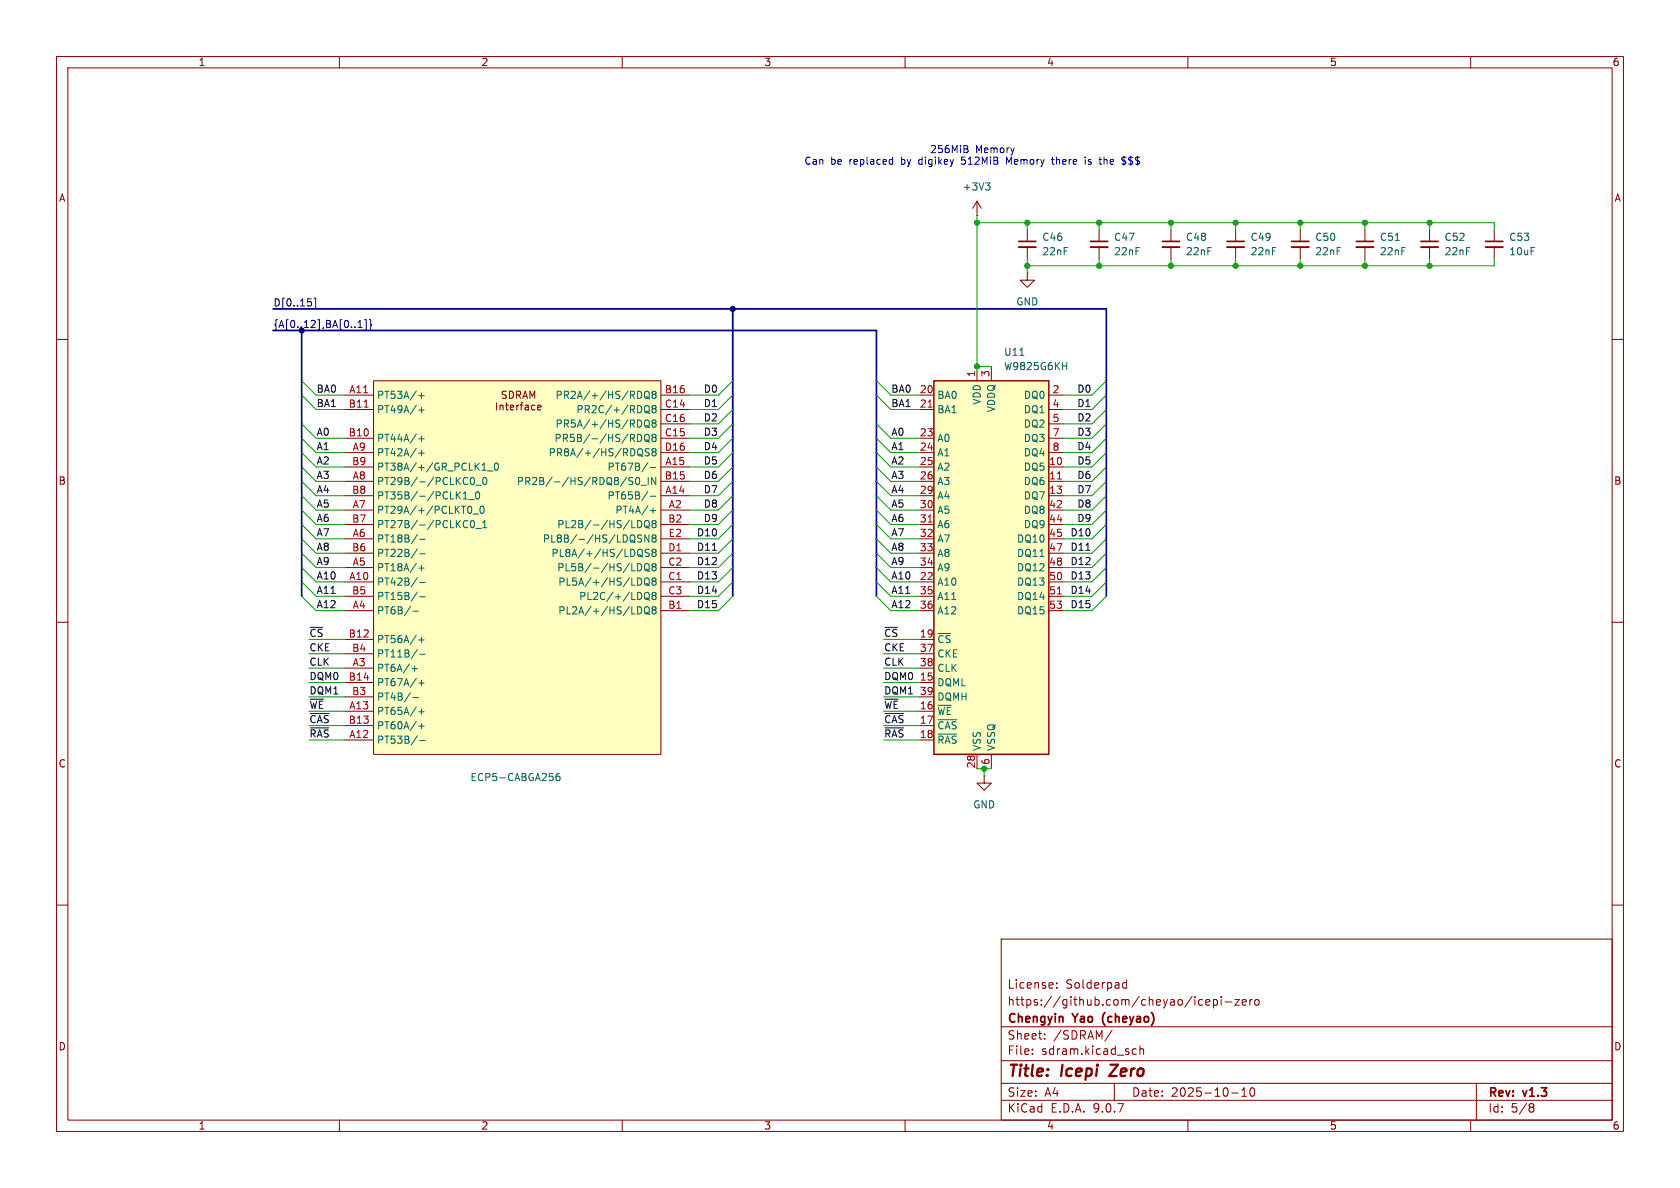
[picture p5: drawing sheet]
<svg xmlns="http://www.w3.org/2000/svg" width="297mm" height="210mm" viewBox="0 0 297 210" stroke-linecap="round" stroke-linejoin="round" font-family="sans-serif">
<g fill="none" stroke="#840000" stroke-width=".18">
<path d="M10 10h277v190h-277zM12 12h273v186h-273zM60 10v2M110 10v2M160 10v2M210 10v2M260 10v2M181.6 48.3v1.2h-1.3l1.3 1.3 1.3-1.3h-1.3M181.6 48.3h.1M181.6 40.6v2.1M181.6 43.7v2M194.3 40.6v2.1"/>
<path d="M194.3 43.7v2M207 40.6v2.1M207 43.7v2M218.4 40.6v2.1M218.4 43.7v2M229.9 40.6v2.1M229.9 43.7v2M241.3 40.6v2.1M241.3 43.7v2M252.7 40.6v2.1M252.7 43.7v2M264.2 40.6v2.1"/>
<path d="M264.2 43.7v2M10 60h2M285 60h2M10 110h2M285 110h2M10 160h2M177 166h108v32h-108zM186.8 174.6v.1M186.8 173.8v.1M198.5 174.4l.2 .3 .5-.1M199.2 173.2v1.5M199.2 173.8l-.5-.1-.2 .3"/>
<path d="M212 177.6h.6M212 176.8h.6M213.2 177.2l.7-.1-.1-.3-.4-.1-.2 .2v.7h.6M214.5 176.8l.5-.1 .2 .3v.4l-.1 .2h-.6M214.5 176.7v1.5M215.9 176.2v.1M215.9 176.7v1M216.6 177.1h1.1M218.3 176.7h.8l-.8 1h.8M219.6 177.2l.7-.1-.1-.3-.4-.1-.2 .2 .1 .7h.5M221 176.7v1M221.4 176.7l-.3 .1-.1 .2"/>
<path d="M222 176.8l.3-.1 .3 .3v.4l-.3 .3-.3-.1-.2-.2v-.4zM285 160h2M60 198v2M110 198v2M160 198v2M177 194.5h108M177 191.5h108M177 187.5h108M177 181.5h108M182.5 186.3v.1M182.5 185.5v.1M184.7 183.6v.1"/>
<path d="M184.7 182.8v.1M196.6 182.1l-1.3 2M197 191.5v3M200.3 186.3h.6M200.3 185.5h.6M201.5 185.5l.2-.1 .4 .1 .1 .9M201.5 184.9v1.5M210 198v2M217.7 193.2h1.2M219.5 193.8h.9M219.5 192.7l.5-.4v1.5M221.1 192.4l.2-.1a.81 .81 0 0 1 .6 .6 .81 .81 0 0 1-.3 .8l-.1 .1a.81 .81 0 0 1-.4-1.4z"/>
<path d="M260 198v2M261 191.5v6.5M270.6 195.1l.4 .1 .2 .2-.3 .3M270.6 195.7h.3M270.9 195.7l.2 .2 .1 .4-.2 .2-.4 .1"/>
</g>
<path d="M197.6 188.2l-1.5 2h1.3" fill="none" stroke="#840000" stroke-width=".4"/>
<path d="M180.1 42.7h3M192.8 42.7h3M205.5 42.7h3M216.9 42.7h3.1M228.3 42.7h3.1M239.8 42.7h3M251.2 42.7h3.1M262.6 42.7h3.1" fill="none" stroke="#840000" stroke-width=".3"/>
<path d="M180.1 43.7h3M192.8 43.7h3M205.5 43.7h3M216.9 43.7h3.1M228.3 43.7h3.1M239.8 43.7h3M251.2 43.7h3.1M262.6 43.7h3.1" fill="none" stroke="#840000" stroke-width=".33"/>
<path d="M246.7 42.5h.7" fill="none" stroke="#006464" stroke-width=".18"/>
<path d="M66 67.3h50.8v66.1h-50.8z" fill="#ffffc2"/>
<g fill="none" stroke="#840000" stroke-width=".18">
<path d="M172.7 38.1h.1M172.7 35.6l-.7 1.2M172.7 35.6l.8 1.2M172.7 35.6v2.5M61 69.9h5M61 72.4h5M61 77.5h5M66 67.3h50.8v66.1h-50.8zM87.8 71.2v1.3M88.4 71.6v.9M88.4 71.7l.2-.1 .3 .1v.8M89.4 71.6h.4"/>
<path d="M89.5 69.2h-.5l-.1 .1v.3l.5 .3 .1 .3-.2 .2h-.5M89.5 71.2v1.1l.3 .2M90.1 69.2a.64 .64 0 0 1 .7 .6 .64 .64 0 0 1-.7 .6zM90.2 72l.6-.1v-.2l-.4-.1-.2 .2 .1 .6h.5M91.3 69.8h.6l.2-.2-.1-.3-.7-.1v1.2M91.4 71.6v.9M91.6 69.8l.5 .6M91.7 71.6l-.3 .3M92 71.6h.4M92.4 70.4l.4-1.2 .5 1.2M92.4 71.2l-.3 .2v1.1M92.5 70.1h.6"/>
<path d="M92.9 71.7h.5v.8M93.4 71.9l-.4 .1-.2 .2 .2 .3 .4-.1M93.7 70.4v-1.2l.4 .9 .4-.9v1.2M94.6 71.7l-.4-.1-.2 .3 .1 .5h.5M95.1 72l.6-.1-.1-.2-.4-.1-.1 .2v.6h.5M116.8 69.9h5.1M116.8 72.4h5.1M116.8 77.5h5.1M116.8 74.9h5.1M61 80h5M61 82.6h5M61 85.1h5"/>
<path d="M61 87.6h5M61 90.2h5M61 92.7h5M61 95.3h5M61 97.8h5M116.8 80h5.1M116.8 82.6h5.1M116.8 85.1h5.1M116.8 87.6h5.1M116.8 90.2h5.1M116.8 92.7h5.1M116.8 95.3h5.1"/>
<path d="M116.8 97.8h5.1M61 100.3h5M61 102.9h5M61 105.4h5M61 108h5M61 113h5M61 115.6h5M61 118.1h5M116.8 100.3h5.1M116.8 102.9h5.1M116.8 105.4h5.1M116.8 108h5.1"/>
<path d="M61 120.7h5M61 123.2h5M61 125.7h5M61 128.3h5M61 130.8h5M174 137.2v1.2h1.3l-1.3 1.3-1.3-1.3h1.3M174 137.2h.1"/>
</g>
<g fill="none" stroke="#006464" stroke-width=".18">
<path d="M174.2 32.3h.8l-.4 .5M174.8 32.8l.2 .3v.3l-.2 .2M74 69.9h1M74 72.5h1M74 77.6h1M74.5 69.5v.9M74.5 72v1M74.5 77.1v.9M74.5 79.6v1M112.7 76.8a.64 .64 0 0 1 .8 .6 .64 .64 0 0 1-.8 .6zM113 69.2a.68 .68 0 0 1 .5 .6 .68 .68 0 0 1-.5 .6M113 74.2a.68 .68 0 0 1 .5 .7 .68 .68 0 0 1-.5 .6"/>
<path d="M113 79.3a.43 .43 0 0 1 .6 .4v.5a.43 .43 0 0 1-.6 .4M113.9 72.1a.42 .42 0 0 1 .5-.4 .42 .42 0 0 1 .4 .4v.4a.42 .42 0 0 1-.4 .5 .42 .42 0 0 1-.5-.5M114 69.3l.2-.1a.43 .43 0 0 1 .6 .4v.4a.42 .42 0 0 1-.4 .4 .42 .42 0 0 1-.5-.4zM114 74.4l.2-.2a.43 .43 0 0 1 .6 .5v.4a.42 .42 0 0 1-.4 .4 .42 .42 0 0 1-.5-.4zM114 77l.2-.2a.43 .43 0 0 1 .6 .4v.4a.42 .42 0 0 1-.4 .5 .42 .42 0 0 1-.5-.5zM114.2 70.1l.4 .3M114.2 72.7l.6 .4M114.2 75.2l.6 .4M114.2 77.7l.6 .5M114.6 70.4l.2 .2M114.8 79.4l-.5-.1-.2 .1v.4l.6 .2 .1 .3-.3 .3-.4-.1M115.5 74.8l-.2-.3 .2-.3h.2l.3 .3-.3 .3"/>
<path d="M115.5 69.7l-.2-.2 .2-.3h.2l.3 .2-.3 .3M115.5 69.7l-.2 .2v.4l.2 .1h.4l.1-.2v-.3l-.3-.2M115.5 72.2l-.2-.2 .2-.3h.2l.3 .2-.3 .3M115.5 72.2l-.2 .3v.3l.2 .2 .4-.1 .1-.2v-.2l-.3-.3M115.5 74.8l-.2 .2v.4l.2 .1 .4-.1 .1-.1v-.3l-.3-.2M115.5 77.3l-.2-.2 .2-.3h.2l.3 .2-.3 .3M115.5 77.3l-.2 .3v.3l.2 .1h.4l.1-.2v-.2l-.3-.3M115.5 79.9l-.2-.3 .2-.3h.2l.3 .3-.3 .3M115.5 79.9l-.2 .2v.4l.2 .1 .4-.1 .1-.2v-.2l-.3-.2M115.5 69.7h.2M115.5 72.2h.2M115.5 74.8h.2"/>
<path d="M115.5 77.3h.2M115.5 79.9h.2M73.8 94.5l-1.1 1.6M73.8 97l-1.1 1.7M74 80.1h1M74.2 95.3h1M74.2 97.9h1M74.5 99.9v1M81.9 88.2h.7M81.9 87.3l.4-.4v1.3M82.6 92.1h.1M82.7 93.2h-.1"/>
<path d="M82.9 88.3h.9M83.1 89.5a.79 .79 0 0 1 0 1.2M83.3 84.5l.2-.1a.68 .68 0 0 1 .4 .6 .68 .68 0 0 1-.4 .7l-.2-.2-.1-.3zM83.3 92.1l.2-.1a.68 .68 0 0 1 .4 .7 .68 .68 0 0 1-.4 .6l-.2-.1-.1-.4zM83.6 90.9h1M84.1 85.8h1M84.1 93.4h1M84.2 87.1l.2-.2a.68 .68 0 0 1 .4 .7 .68 .68 0 0 1-.4 .6l-.2-.1-.1-.4zM85 89.6l.2-.1a.68 .68 0 0 1 .4 .6 .68 .68 0 0 1-.4 .6l-.2-.1-.1-.3zM85.2 83.1h.7M85.3 93.3h.8M85.3 92.4l.4-.4v1.3"/>
<path d="M85.5 84.5l.1-.1a.68 .68 0 0 1 .5 .6 .68 .68 0 0 1-.5 .7l-.1-.2-.2-.3zM86.2 83.3h.9M87.5 82l.2-.1a.68 .68 0 0 1 .4 .6 .68 .68 0 0 1-.4 .6l-.2-.1-.1-.4zM111.2 84.9l.6 .2 .1 .3-.3 .3-.4-.1M111.9 84.5l-.5-.1-.2 .1M112.5 84.5l.2-.1a.68 .68 0 0 1 .4 .6 .68 .68 0 0 1-.4 .7 .84 .84 0 0 1-.2-1.2zM112.7 92a.64 .64 0 0 1 .8 .7 .64 .64 0 0 1-.8 .6zM112.7 99.6a.64 .64 0 0 1 .8 .7 .64 .64 0 0 1-.8 .6zM112.9 97.2l.1-.1a.43 .43 0 0 1 .6 .4v.4a.42 .42 0 0 1-.2 .4 .42 .42 0 0 1-.5 0M113 98.1l.6 .4M113.1 80.3l.5 .4M113.3 85.8h1"/>
<path d="M113.4 94.6h-.4l-.2 .1v.3l.5 .3 .1 .3-.2 .2h-.5M114 92.2l.2-.2a.43 .43 0 0 1 .6 .4v.5a.42 .42 0 0 1-.4 .4 .42 .42 0 0 1-.5-.4zM114 99.8l.2-.2a.43 .43 0 0 1 .6 .5v.4a.42 .42 0 0 1-.4 .4 .42 .42 0 0 1-.5-.4zM114.2 93l.6 .4M114.5 81.8l-1.1 1.6M114.5 86.9l-1.1 1.6M114.6 84.4v1.3M114.7 94.6v1.2l-.7-1.2v1.2M114.8 97.2l-.5-.1-.2 .1v.4l.6 .2 .1 .3-.3 .3-.4-.1M115 82.6h.9M115 87.7h.9M115 90.3h.9"/>
<path d="M115.4 89.8v.9M115.5 92.6l-.2-.3 .2-.3h.2l.3 .3-.3 .3M115.5 92.6l-.2 .2v.4l.2 .1 .4-.1 .1-.2v-.2l-.3-.2M115.5 95.1l-.2-.2 .2-.3h.2l.3 .2-.3 .3M115.5 95.1l-.2 .2v.4l.2 .1h.4l.1-.2v-.3l-.3-.2M115.5 97.6l-.2-.2 .2-.3h.2l.3 .2-.3 .3M115.5 97.6l-.2 .3v.3l.2 .2 .4-.1 .1-.2v-.2l-.3-.3M115.5 92.6h.2M115.5 95.1h.2M115.5 97.6h.2M115.9 84.4v1.3l-.7-1.3v1.3M72.8 118.2h1"/>
<path d="M73 108h1M73.3 117.7v1M73.8 102.1l-1.1 1.7M73.8 104.7l-1.1 1.6M73.8 114.8l-1.1 1.7M74 100.4h1M74 113.1h1M74.2 103h1M74.2 105.5h1M74.2 115.7h1M74.5 112.6v1M113 102.2a.68 .68 0 0 1 .5 .6 .68 .68 0 0 1-.5 .6"/>
<path d="M113 107.3a.68 .68 0 0 1 .5 .6 .68 .68 0 0 1-.5 .6M114 102.4l.2-.2a.43 .43 0 0 1 .6 .4v.4a.42 .42 0 0 1-.4 .5 .42 .42 0 0 1-.5-.5zM114 104.9l.2-.2a.43 .43 0 0 1 .6 .4v.5a.42 .42 0 0 1-.4 .4 .42 .42 0 0 1-.5-.4zM114 107.4l.2-.1a.43 .43 0 0 1 .6 .4v.4a.42 .42 0 0 1-.4 .4 .42 .42 0 0 1-.5-.4zM114.2 100.6l.6 .4M114.2 103.1l.6 .5M114.2 105.7l.6 .4M114.2 108.2l.6 .5M115.5 105.3l-.2-.3 .2-.3h.2l.3 .3-.3 .3M115.5 100.2l-.2-.3 .2-.3h.2l.3 .3-.3 .3M115.5 100.2l-.2 .2v.4l.2 .1 .4-.1 .1-.1v-.3l-.3-.2M115.5 102.7l-.2-.2 .2-.3h.2l.3 .2-.3 .3"/>
<path d="M115.5 102.7l-.2 .3v.3l.2 .1h.4l.1-.2v-.2l-.3-.3M115.5 105.3l-.2 .2v.4l.2 .1 .4-.1 .1-.2v-.2l-.3-.2M115.5 107.8l-.2-.2 .2-.3h.2l.3 .2-.3 .3M115.5 107.8l-.2 .2v.4l.2 .1h.4l.1-.2v-.3l-.3-.2M115.5 100.2h.2M115.5 102.7h.2M115.5 105.3h.2M115.5 107.8h.2M73 123.3h1M73.8 130.1l-1.1 1.6M74 120.7h1M74 125.8h1"/>
<path d="M74 128.4h1M74.2 130.9h1M74.5 120.3v.9M74.5 125.3v1M74.5 127.9v.9M98.9 136.7l-.4 .1a.86 .86 0 0 0 0 1.2l.5-.1v-.5l-.2-.2h-.3l-.2 .2"/>
</g>
<path d="M64.4 72h.7" fill="none" stroke="#a90000" stroke-width=".18"/>
<path d="M165.1 67.3h20.3v66.1h-20.3z" fill="#ffffc2"/>
<path d="M165.1 67.3h20.3v66.1h-20.3z" fill="none" stroke="#840000" stroke-width=".25"/>
<g fill="none" stroke="#840000" stroke-width=".18">
<path d="M162.6 69.9h2.5M162.6 72.4h2.5M162.6 77.5h2.5M172.7 64.8v2.5M175.3 64.8v2.5M185.4 69.9h2.6M185.4 72.4h2.6M185.4 77.5h2.6M185.4 74.9h2.6M162.6 80h2.5M162.6 82.6h2.5M162.6 85.1h2.5"/>
<path d="M162.6 87.6h2.5M162.6 90.2h2.5M162.6 92.7h2.5M162.6 95.3h2.5M162.6 97.8h2.5M185.4 80h2.6M185.4 82.6h2.6M185.4 85.1h2.6M185.4 87.6h2.6M185.4 90.2h2.6M185.4 92.7h2.6M185.4 95.3h2.6"/>
<path d="M185.4 97.8h2.6M162.6 100.3h2.5M162.6 102.9h2.5M162.6 105.4h2.5M162.6 108h2.5M162.6 113h2.5M162.6 115.6h2.5M162.6 118.1h2.5M185.4 100.3h2.6M185.4 102.9h2.6M185.4 105.4h2.6M185.4 108h2.6"/>
<path d="M162.6 120.7h2.5M162.6 123.2h2.5M162.6 125.7h2.5M162.6 128.3h2.5M162.6 130.8h2.5M172.7 133.4v2.5M175.3 133.4v2.5"/>
</g>
<path d="M164.1 72h.7M164.1 92.3h.7M186.9 84.7h.8M186.9 105h.8" fill="none" stroke="#a90000" stroke-width=".18"/>
<path d="M180.3 62.8h.7M187.9 64.7h.7M188.6 64.1v1.2M165.8 127.2h3.3M165.8 129.8h3.3" fill="none" stroke="#006464" stroke-width=".18"/>
<path d="M125.9 97.3h.8M192 97.3h.7M54.8 126.1h3.4M54.8 128.7h3.4M156.4 126.1h3.4M156.4 128.7h3.4" fill="none" stroke="#0f0f0f" stroke-width=".18"/>
<path d="M54.4 52.8h.6M55 53.4l.1 .2-.1 .4M55.5 52.7h.3v1.8h-.3M63.3 57.9h.7M63.3 57l.4-.4v1.3M64.4 56.5h.3v1.8h-.3M65.3 56.5l.2 .1v.6l.2 .2-.2 .2v.6l-.2 .2" fill="none" stroke="#000084" stroke-width=".18"/>
<path d="M48.3 54.6h147.3v50.8M48.3 58.4h106.6v47M53.3 58.4v47M129.5 54.6v50.8" fill="none" stroke="#000084" stroke-width=".3"/>
<g fill="none" stroke="#009600" stroke-width=".18">
<path d="M172.7 39.4h91.5v1.2M172.7 38.1v26.7h2.6M181.6 39.4v1.2M194.3 39.4v1.2M207 39.4v1.2M218.4 39.4v1.2M229.9 39.4v1.2M241.3 39.4v1.2M252.7 39.4v1.2M181.6 45.7v2.6M194.3 45.7v1.3M207 45.7v1.3"/>
<path d="M218.4 45.7v1.3M229.9 45.7v1.3M241.3 45.7v1.3M252.7 45.7v1.3M264.2 45.7v1.3h-82.6M53.3 69.9l2.6 2.5h5.1M53.3 67.3l2.6 2.6h5.1M53.3 77.5l2.6 2.5h5.1M53.3 74.9l2.6 2.6h5.1M129.5 69.9l-2.5 2.5h-5.1M129.5 67.3l-2.5 2.6h-5.1M129.5 72.4l-2.5 2.5h-5.1"/>
<path d="M129.5 77.5l-2.5 2.5h-5.1M129.5 74.9l-2.5 2.6h-5.1M154.9 69.9l2.6 2.5h5.1M154.9 67.3l2.6 2.6h5.1M154.9 77.5l2.6 2.5h5.1M154.9 74.9l2.6 2.6h5.1M195.6 69.9l-2.6 2.5h-5M195.6 67.3l-2.6 2.6h-5M195.6 72.4l-2.6 2.5h-5M195.6 77.5l-2.6 2.5h-5M195.6 74.9l-2.6 2.6h-5M53.3 95.3l2.6 2.5h5.1"/>
<path d="M53.3 92.7l2.6 2.6h5.1M53.3 97.8l2.6 2.5h5.1M53.3 85.1l2.6 2.5h5.1M53.3 87.6l2.6 2.6h5.1M53.3 82.6l2.6 2.5h5.1M53.3 80l2.6 2.6h5.1M53.3 90.2l2.6 2.5h5.1M129.5 95.3l-2.5 2.5h-5.1M129.5 92.7l-2.5 2.6h-5.1M129.5 97.8l-2.5 2.5h-5.1M129.5 85.1l-2.5 2.5h-5.1M129.5 87.6l-2.5 2.6h-5.1"/>
<path d="M129.5 82.6l-2.5 2.5h-5.1M129.5 80l-2.5 2.6h-5.1M129.5 90.2l-2.5 2.5h-5.1M154.9 95.3l2.6 2.5h5.1M154.9 92.7l2.6 2.6h5.1M154.9 97.8l2.6 2.5h5.1M154.9 85.1l2.6 2.5h5.1M154.9 87.6l2.6 2.6h5.1M154.9 82.6l2.6 2.5h5.1M154.9 80l2.6 2.6h5.1M154.9 90.2l2.6 2.5h5.1M195.6 95.3l-2.6 2.5h-5"/>
<path d="M195.6 92.7l-2.6 2.6h-5M195.6 97.8l-2.6 2.5h-5M195.6 85.1l-2.6 2.5h-5M195.6 87.6l-2.6 2.6h-5M195.6 82.6l-2.6 2.5h-5M195.6 80l-2.6 2.6h-5M195.6 90.2l-2.6 2.5h-5M53.3 105.4l2.6 2.6h5.1M53.3 102.9l2.6 2.5h5.1M53.3 100.3l2.6 2.6h5.1M54.6 113h6.4M54.6 115.6h6.4"/>
<path d="M54.6 118.1h6.4M129.5 105.4l-2.5 2.6h-5.1M129.5 102.9l-2.5 2.5h-5.1M129.5 100.3l-2.5 2.6h-5.1M154.9 105.4l2.6 2.6h5.1M154.9 102.9l2.6 2.5h5.1M154.9 100.3l2.6 2.6h5.1M156.2 113h6.4M156.2 115.6h6.4M156.2 118.1h6.4M195.6 105.4l-2.6 2.6h-5M195.6 102.9l-2.6 2.5h-5"/>
<path d="M195.6 100.3l-2.6 2.6h-5M54.6 130.8h6.4M54.6 128.3h6.4M54.6 125.7h6.4M54.6 123.2h6.4M54.6 120.7h6.4M156.2 130.8h6.4M156.2 128.3h6.4M156.2 125.7h6.4M156.2 123.2h6.4M156.2 120.7h6.4M172.7 135.9h2.6"/>
<path d="M174 135.9v1.3"/>
</g>
<g fill="none" stroke="#0000c2" stroke-width=".18">
<path d="M157.4 28.2l.4 .1M157.8 27.8v1.2M157.8 29h-.4M170 28.9l.1 .1M170 27.8v.6l.1-.1M170.8 25.7l.3 .3-.3 .3 .3 .1v.4l-.2 .2h-.5M178.4 28.7l-.5-.9v1.2M185.9 28.2h.5M186 27.8v1.1l.4 .1M191.9 27.8v.1M191.9 28.2v.8M192.4 29h.4"/>
<path d="M192.6 28.2l-.2 .2 .2 .2M195.2 27.8v1.2M195.4 28.2l-.2 .1M198.8 28.4l.3 .3-.3 .3M198.9 27.8h.2"/>
</g>
<g fill="#009600" stroke="#009600" stroke-width=".18">
<circle cx="194.3" cy="39.4" r=".46"/>
<circle cx="172.7" cy="39.4" r=".46"/>
<circle cx="218.4" cy="47" r=".46"/>
<circle cx="194.3" cy="47" r=".46"/>
<circle cx="181.6" cy="39.4" r=".46"/>
<circle cx="181.6" cy="47" r=".46"/>
<circle cx="172.7" cy="64.8" r=".46"/>
<circle cx="207" cy="39.4" r=".46"/>
<circle cx="207" cy="47" r=".46"/>
<circle cx="174" cy="135.9" r=".46"/>
<circle cx="229.9" cy="39.4" r=".46"/>
<circle cx="241.3" cy="47" r=".46"/>
<circle cx="241.3" cy="39.4" r=".46"/>
<circle cx="229.9" cy="47" r=".46"/>
<circle cx="252.7" cy="47" r=".46"/>
<circle cx="252.7" cy="39.4" r=".46"/>
<circle cx="218.4" cy="39.4" r=".46"/>
</g>
<circle cx="129.5" cy="54.6" r=".46" fill="#000084" stroke="#000084" stroke-width=".18"/>
<g font-size="2.8" fill="#840000">
<text x="178" y="190.9">Title:</text>
<text x="187.7" y="190.9">Icepi</text>
<text x="197.1" y="190.9">Zero</text>
</g>
<g font-size="2.1" fill="#840000">
<text x="178" y="178">https://github.com/cheyao/icepi-zero</text>
<text x="178" y="175">License:</text>
<text x="188.4" y="175">Solderpad</text>
<text x="178" y="184">Sheet:</text>
<text x="178" y="181.2">Chengyin</text>
<text x="186.2" y="184">/SDRAM/</text>
<text x="189.8" y="181.2">Yao</text>
<text x="195.6" y="181.2">(cheyao)</text>
<text x="178" y="186.7">File:</text>
<text x="184.1" y="186.7">sdram.kicad_sch</text>
<text x="178" y="196.9">KiCad</text>
<text x="178" y="194.1">Size:</text>
<text x="184.7" y="194.1">A4</text>
<text x="185.7" y="196.9">E.D.A.</text>
<text x="193.3" y="196.9">9.0.7</text>
<text x="200" y="194.1">Date:</text>
<text x="207" y="194.1">2025-10-10</text>
<text x="263" y="194.3">Rev:</text>
<text x="263" y="196.9">Id:</text>
<text x="267.1" y="196.9">5/8</text>
<text x="269.4" y="194.3">v1.3</text>
</g>
<g font-size="1.8" fill="#840000">
<text x="35" y="11.9">1</text>
<text x="85" y="11.9">2</text>
<text x="135" y="11.9">3</text>
<text x="185" y="11.9">4</text>
<text x="235" y="11.9">5</text>
<text x="285" y="11.9">6</text>
<text x="10.3" y="35.9">A</text>
<text x="285.3" y="35.9">A</text>
<text x="10.3" y="85.9">B</text>
<text x="285.3" y="85.9">B</text>
<text x="10.3" y="135.9">C</text>
<text x="285.3" y="135.9">C</text>
<text x="10.3" y="185.9">D</text>
<text x="285.3" y="185.9">D</text>
<text x="35" y="199.9">1</text>
<text x="85" y="199.9">2</text>
<text x="135" y="199.9">3</text>
<text x="185" y="199.9">4</text>
<text x="235" y="199.9">5</text>
<text x="285" y="199.9">6</text>
</g>
<g font-size="1.8" fill="#0000c2">
<text x="142.1" y="29.3">Can</text>
<text x="146.8" y="29.3">be</text>
<text x="150.2" y="29.3">replaced</text>
<text x="159.6" y="29.3">by</text>
<text x="162.9" y="29.3">digikey</text>
<text x="164.3" y="27.3">256MiB</text>
<text x="170.6" y="29.3">512MiB</text>
<text x="172.5" y="27.3">Memory</text>
<text x="178.8" y="29.3">Memory</text>
<text x="187.1" y="29.3">there</text>
<text x="193.1" y="29.3">is</text>
<text x="195.9" y="29.3">the</text>
<text x="200" y="29.3">$$$</text>
</g>
<g font-size="1.8" fill="#006464">
<text x="170.1" y="33.9">+3V3</text>
<text x="184.2" y="42.8">C46</text>
<text x="184.2" y="45.3">22nF</text>
<text x="196.9" y="42.8">C47</text>
<text x="196.9" y="45.3">22nF</text>
<text x="209.6" y="42.8">C48</text>
<text x="209.6" y="45.3">22nF</text>
<text x="221" y="42.8">C49</text>
<text x="221" y="45.3">22nF</text>
<text x="232.4" y="42.8">C50</text>
<text x="232.4" y="45.3">22nF</text>
<text x="243.8" y="42.8">C51</text>
<text x="243.8" y="45.3">22nF</text>
<text x="255.3" y="42.8">C52</text>
<text x="255.3" y="45.3">22nF</text>
<text x="266.7" y="42.8">C53</text>
<text x="266.7" y="45.3">10uF</text>
<text x="179.6" y="54.2">GND</text>
<text x="177.4" y="63.1">U11</text>
<text x="177.4" y="65.6">W9825G6KH</text>
<text x="66.5" y="70.7">PT53A/+</text>
<text x="98.1" y="70.7">PR2A/+/HS/RDQ8</text>
<text x="165.6" y="70.7">BA0</text>
<text x="173.6" y="71.6" transform="rotate(-90 173.6 71.6)">VDD</text>
<text x="180.9" y="70.7">DQ0</text>
<text x="66.5" y="73.3">PT49A/+</text>
<text x="98.1" y="75.8">PR5A/+/HS/RDQ8</text>
<text x="101.8" y="73.3">PR2C/+/RDQ8</text>
<text x="165.6" y="73.3">BA1</text>
<text x="176.1" y="73" transform="rotate(-90 176.1 73)">VDDQ</text>
<text x="180.9" y="73.3">DQ1</text>
<text x="180.9" y="75.8">DQ2</text>
<text x="66.5" y="78.3">PT44A/+</text>
<text x="66.5" y="80.9">PT42A/+</text>
<text x="66.5" y="83.4">PT38A/+/GR_PCLK1_0</text>
<text x="96.9" y="80.9">PR8A/+/HS/RDQS8</text>
<text x="97.9" y="78.3">PR5B/-/HS/RDQ8</text>
<text x="107.3" y="83.4">PT67B/-</text>
<text x="165.6" y="78.3">A0</text>
<text x="165.6" y="80.9">A1</text>
<text x="165.6" y="83.4">A2</text>
<text x="180.9" y="78.3">DQ3</text>
<text x="180.9" y="80.9">DQ4</text>
<text x="180.9" y="83.4">DQ5</text>
<text x="66.5" y="86">PT29B/-/PCLKC0_0</text>
<text x="66.5" y="88.5">PT35B/-/PCLK1_0</text>
<text x="91.3" y="86">PR2B/-/HS/RDQ8/S0_IN</text>
<text x="107.3" y="88.5">PT65B/-</text>
<text x="165.6" y="86">A3</text>
<text x="165.6" y="88.5">A4</text>
<text x="180.9" y="86">DQ6</text>
<text x="180.9" y="88.5">DQ7</text>
<text x="66.5" y="91">PT29A/+/PCLKT0_0</text>
<text x="66.5" y="93.6">PT27B/-/PCLKC0_1</text>
<text x="98.4" y="93.6">PL2B/-/HS/LDQ8</text>
<text x="108.7" y="91">PT4A/+</text>
<text x="165.6" y="91">A5</text>
<text x="165.6" y="93.6">A6</text>
<text x="180.9" y="91">DQ8</text>
<text x="180.9" y="93.6">DQ9</text>
<text x="66.5" y="96.1">PT18B/-</text>
<text x="66.5" y="98.7">PT22B/-</text>
<text x="66.5" y="101.2">PT18A/+</text>
<text x="95.9" y="96.1">PL8B/-/HS/LDQSN8</text>
<text x="97.4" y="98.7">PL8A/+/HS/LDQS8</text>
<text x="98.4" y="101.2">PL5B/-/HS/LDQ8</text>
<text x="165.6" y="96.1">A7</text>
<text x="165.6" y="98.7">A8</text>
<text x="165.6" y="101.2">A9</text>
<text x="179.7" y="96.1">DQ10</text>
<text x="179.7" y="98.7">DQ11</text>
<text x="179.7" y="101.2">DQ12</text>
<text x="66.5" y="103.7">PT42B/-</text>
<text x="66.5" y="106.3">PT15B/-</text>
<text x="98.6" y="103.7">PL5A/+/HS/LDQ8</text>
<text x="102.3" y="106.3">PL2C/+/LDQ8</text>
<text x="165.6" y="103.7">A10</text>
<text x="165.6" y="106.3">A11</text>
<text x="179.7" y="103.7">DQ13</text>
<text x="179.7" y="106.3">DQ14</text>
<text x="66.5" y="108.8">PT6B/-</text>
<text x="66.5" y="113.9">PT56A/+</text>
<text x="98.6" y="108.8">PL2A/+/HS/LDQ8</text>
<text x="165.6" y="108.8">A12</text>
<text x="165.6" y="113.9">~{CS}</text>
<text x="179.7" y="108.8">DQ15</text>
<text x="66.5" y="116.4">PT11B/-</text>
<text x="66.5" y="119">PT6A/+</text>
<text x="165.6" y="116.4">CKE</text>
<text x="165.6" y="119">CLK</text>
<text x="66.5" y="121.5">PT67A/+</text>
<text x="66.5" y="124.1">PT4B/-</text>
<text x="165.6" y="121.5">DQML</text>
<text x="165.6" y="124.1">DQMH</text>
<text x="66.5" y="126.6">PT65A/+</text>
<text x="66.5" y="129.1">PT60A/+</text>
<text x="66.5" y="131.7">PT53B/-</text>
<text x="165.6" y="126.6">~{WE}</text>
<text x="165.6" y="129.1">~{CAS}</text>
<text x="165.6" y="131.7">~{RAS}</text>
<text x="173.6" y="132.8" transform="rotate(-90 173.6 132.8)">VSS</text>
<text x="176.1" y="132.8" transform="rotate(-90 176.1 132.8)">VSSQ</text>
<text x="83.1" y="138.3">ECP5-CABGA256</text>
<text x="172" y="143.1">GND</text>
</g>
<g font-size="1.8" fill="#000084">
<text x="48.3" y="58.1">{A[0..12],BA[0..1]}</text>
<text x="48.3" y="54.3">D[0..15]</text>
</g>
<g font-size="1.8" fill="#0f0f0f">
<text x="55.9" y="69.5">BA0</text>
<text x="124.3" y="69.5">D0</text>
<text x="157.5" y="69.5">BA0</text>
<text x="190.4" y="69.5">D0</text>
<text x="55.9" y="77.1">A0</text>
<text x="55.9" y="72">BA1</text>
<text x="124.3" y="72">D1</text>
<text x="124.3" y="74.6">D2</text>
<text x="124.3" y="77.1">D3</text>
<text x="157.5" y="72">BA1</text>
<text x="157.5" y="77.1">A0</text>
<text x="190.4" y="74.6">D2</text>
<text x="190.4" y="72">D1</text>
<text x="190.4" y="77.1">D3</text>
<text x="55.9" y="79.7">A1</text>
<text x="55.9" y="82.2">A2</text>
<text x="124.3" y="79.7">D4</text>
<text x="124.3" y="82.2">D5</text>
<text x="157.5" y="82.2">A2</text>
<text x="157.5" y="79.7">A1</text>
<text x="190.4" y="82.2">D5</text>
<text x="190.4" y="79.7">D4</text>
<text x="55.9" y="84.7">A3</text>
<text x="55.9" y="89.8">A5</text>
<text x="55.9" y="87.3">A4</text>
<text x="124.3" y="89.8">D8</text>
<text x="124.3" y="84.7">D6</text>
<text x="124.3" y="87.3">D7</text>
<text x="157.5" y="87.3">A4</text>
<text x="157.5" y="84.7">A3</text>
<text x="157.5" y="89.8">A5</text>
<text x="190.4" y="89.8">D8</text>
<text x="190.4" y="84.7">D6</text>
<text x="190.4" y="87.3">D7</text>
<text x="55.9" y="94.9">A7</text>
<text x="55.9" y="92.4">A6</text>
<text x="123.1" y="94.9">D10</text>
<text x="124.3" y="92.4">D9</text>
<text x="157.5" y="94.9">A7</text>
<text x="157.5" y="92.4">A6</text>
<text x="189.1" y="94.9">D10</text>
<text x="190.4" y="92.4">D9</text>
<text x="55.9" y="100">A9</text>
<text x="55.9" y="97.4">A8</text>
<text x="123.1" y="97.4">D11</text>
<text x="123.1" y="100">D12</text>
<text x="157.5" y="100">A9</text>
<text x="157.5" y="97.4">A8</text>
<text x="189.1" y="100">D12</text>
<text x="189.1" y="97.4">D11</text>
<text x="55.9" y="107.6">A12</text>
<text x="55.9" y="102.5">A10</text>
<text x="55.9" y="105.1">A11</text>
<text x="123.1" y="102.5">D13</text>
<text x="123.1" y="107.6">D15</text>
<text x="123.1" y="105.1">D14</text>
<text x="157.5" y="102.5">A10</text>
<text x="157.5" y="105.1">A11</text>
<text x="157.5" y="107.6">A12</text>
<text x="189.1" y="102.5">D13</text>
<text x="189.1" y="105.1">D14</text>
<text x="189.1" y="107.6">D15</text>
<text x="54.6" y="112.7">~{CS}</text>
<text x="156.2" y="112.7">~{CS}</text>
<text x="54.6" y="117.8">CLK</text>
<text x="54.6" y="115.2">CKE</text>
<text x="156.2" y="117.8">CLK</text>
<text x="156.2" y="115.2">CKE</text>
<text x="54.6" y="122.8">DQM1</text>
<text x="54.6" y="125.4">~{WE}</text>
<text x="54.6" y="120.3">DQM0</text>
<text x="156.2" y="125.4">~{WE}</text>
<text x="156.2" y="122.8">DQM1</text>
<text x="156.2" y="120.3">DQM0</text>
<text x="54.6" y="127.9">~{CAS} B13</text>
<text x="54.6" y="130.5">~{RAS} A12</text>
<text x="156.2" y="127.9">~{CAS} 17</text>
<text x="156.2" y="130.5">~{RAS} 18</text>
</g>
<g font-size="1.8" fill="#a90000">
<text x="61.6" y="69.6">A11</text>
<text x="117.4" y="69.6">B16</text>
<text x="162.5" y="69.6">20</text>
<text x="172.5" y="66.7" transform="rotate(-90 172.5 66.7)">1</text>
<text x="175" y="66.7" transform="rotate(-90 175 66.7)">3</text>
<text x="186" y="69.6">2</text>
<text x="61.6" y="72.1">B11</text>
<text x="61.6" y="77.2">B10</text>
<text x="117.4" y="72.1">C14</text>
<text x="117.4" y="74.7">C16</text>
<text x="117.4" y="77.2">C15</text>
<text x="162.5" y="72.1">21</text>
<text x="162.5" y="77.2">23</text>
<text x="186" y="72.1">4</text>
<text x="186" y="74.7">5</text>
<text x="186" y="77.2">7</text>
<text x="62.2" y="82.3">B9</text>
<text x="62.2" y="79.8">A9</text>
<text x="117.4" y="79.8">D16</text>
<text x="117.5" y="82.3">A15</text>
<text x="162.5" y="79.8">24</text>
<text x="162.5" y="82.3">25</text>
<text x="185.4" y="82.3">10</text>
<text x="186" y="79.8">8</text>
<text x="62.2" y="87.4">B8</text>
<text x="62.2" y="84.8">A8</text>
<text x="62.2" y="89.9">A7</text>
<text x="117.4" y="84.8">B15</text>
<text x="117.5" y="87.4">A14</text>
<text x="118.1" y="89.9">A2</text>
<text x="162.5" y="84.8">26</text>
<text x="162.5" y="87.4">29</text>
<text x="162.5" y="89.9">30</text>
<text x="185.4" y="84.8">11</text>
<text x="185.4" y="87.4">13</text>
<text x="185.4" y="89.9">42</text>
<text x="62.2" y="92.5">B7</text>
<text x="62.2" y="95">A6</text>
<text x="118" y="92.5">B2</text>
<text x="118.1" y="95">E2</text>
<text x="162.5" y="92.5">31</text>
<text x="162.5" y="95">32</text>
<text x="185.4" y="92.5">44</text>
<text x="185.4" y="95">45</text>
<text x="62.2" y="97.5">B6</text>
<text x="62.2" y="100.1">A5</text>
<text x="118" y="97.5">D1</text>
<text x="118" y="100.1">C2</text>
<text x="162.5" y="97.5">33</text>
<text x="162.5" y="100.1">34</text>
<text x="185.4" y="97.5">47</text>
<text x="185.4" y="100.1">48</text>
<text x="61.6" y="102.6">A10</text>
<text x="62.2" y="105.2">B5</text>
<text x="62.2" y="107.7">A4</text>
<text x="118" y="102.6">C1</text>
<text x="118" y="105.2">C3</text>
<text x="118" y="107.7">B1</text>
<text x="162.5" y="102.6">22</text>
<text x="162.5" y="105.2">35</text>
<text x="162.5" y="107.7">36</text>
<text x="185.4" y="102.6">50</text>
<text x="185.4" y="105.2">51</text>
<text x="185.4" y="107.7">53</text>
<text x="61.6" y="112.8">B12</text>
<text x="162.5" y="112.8">19</text>
<text x="62.2" y="115.3">B4</text>
<text x="62.2" y="117.9">A3</text>
<text x="162.5" y="115.3">37</text>
<text x="162.5" y="117.9">38</text>
<text x="61.6" y="120.4">B14</text>
<text x="61.6" y="125.5">A13</text>
<text x="62.2" y="122.9">B3</text>
<text x="162.5" y="120.4">15</text>
<text x="162.5" y="122.9">39</text>
<text x="162.5" y="125.5">16</text>
<text x="172.5" y="135.9" transform="rotate(-90 172.5 135.9)">28</text>
<text x="175" y="135.3" transform="rotate(-90 175 135.3)">6</text>
</g>
</svg>
